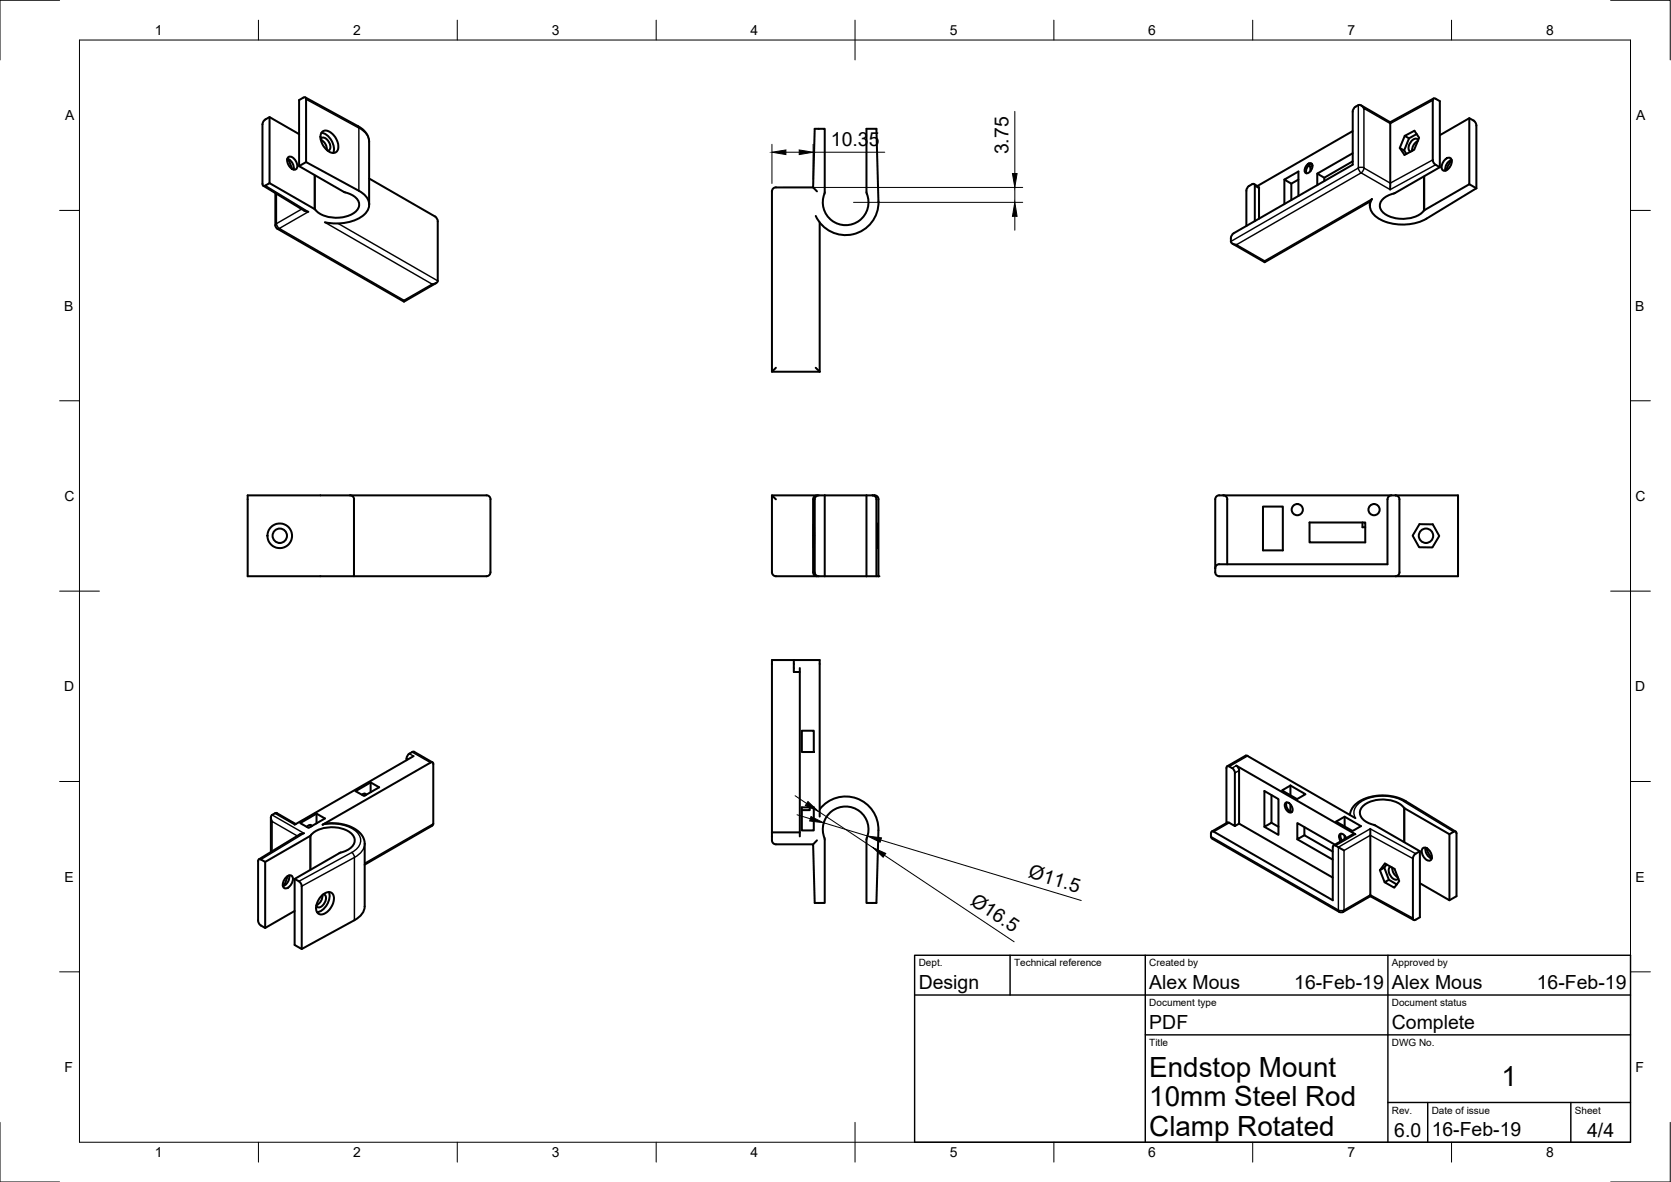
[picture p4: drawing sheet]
<svg xmlns="http://www.w3.org/2000/svg" width="420mm" height="297mm" viewBox="0 0 420 297" stroke-linecap="round" stroke-linejoin="round" font-family="sans-serif">
<!-- layer: Visible -->
<g fill="none" stroke="#000" stroke-width=".51">
<path d="M67.8 29.4v16.6M72.3 39.9a2.6 2.6 0 0 1 1.5 2.7M72.4 39.5a1.61 1.61 0 0 1 2.2 1.4 .98 .98 0 0 1 .1 1.2 .98 .98 0 0 1-1.2 .4 2.35 2.35 0 0 1-1.1-3zM75.2 33.7l-7.4-4.3-1.5 1-.3 .8v15a.44 .44 0 0 0 .2 .5 .44 .44 0 0 0 .5-.1l1.1-.6M76.8 24.5l13.2 7.2 1.7 1.3a3.9 3.9 0 0 1 1.1 2.6v15.8M80.6 34.9a1.16 1.16 0 0 1 2 .5l.2 .4a1.26 1.26 0 0 1-.4 2.1M80.7 35.1a2.68 2.68 0 0 1 1.5 2.6M80.8 33.4a4.2 4.2 0 0 1 3 5M81 33.1a2.43 2.43 0 0 1 3.3 1.3 3 3 0 0 1 .2 3.8 2.09 2.09 0 0 1-2.6-.8 3.5 3.5 0 0 1-.9-4.3zM340.1 38.5l-8.9 5.1 1.8 1.1M340.1 32.9l-23.9 13.8M342.9 27.2a1.21 1.21 0 0 0-1.4-.8 1.9 1.9 0 0 0-1.4 1.6v13.4l-29.9 17.2"/>
<path d="M349.5 30.7v17M353.1 37.8l.5 .9M353.2 34.1l-1.2 3.1 1.1 .6M354.3 34.8l-1.1-.7 2.4-1.2 1.2 1.7-1.2 3-2.5 1.3-1.1-1.7M354.3 34.8l-1.2 3M356.2 33.7l-1.9 1.1M356.5 35.4a2.72 2.72 0 0 0-1.4 2.5M356.6 35.2a1.13 1.13 0 0 0-1.9 .4l-.4 .8a1.3 1.3 0 0 0 .4 1.7M360.5 24.8l-11 5.9-7.3-4.2M362 34l7.4-4.3 1.1 .6 .5 .5 .2 .7v15.8M369.4 29.7v16.6M66.2 46.7l10.3 6.3 1 .2"/>
<path d="M67.8 46l11.2 6.5M69.2 56.6l.2 .5 .3 .4 31.9 18.3 8-4.7M69.2 48.5v8.1M72.2 40.1l.5 .3 .2-.1M72.7 40.4l.8 2.1M77 40.7v-15.8a.43 .43 0 0 0-.2-.4 .43 .43 0 0 0-.5 0l-1.1 .7v16.5M77 40.7l-1.8 1 11.3 6.5M77 40.7l13.2 7.2M86.5 48.2a5.4 5.4 0 0 1 3.7 2.6 2.8 2.8 0 0 1-2.3 3.3 8 8 0 0 1-8.8-1.6M90.3 48a3.7 3.7 0 0 1 2.3 4.6 7.9 7.9 0 0 1-6.4 3.5h-2.3l-2.2-.2M92.8 44.9l16.6 9.5 .5 .5 .2 .7v15a1.23 1.23 0 0 1-1.5 .8M204.4 47.1l1 1"/>
<path d="M206.1 55.9v37.5M207.4 48.3a5.8 5.8 0 0 0 5.2 8.3 5.8 5.8 0 0 0 5.3-8.3M207.4 48.3v-15.9h-2.5l-.5 14.7h-9.3a.97 .97 0 0 0-1 1v45.3h12M217.9 48.3v-15.9h2.5l.5 18.2M220.9 50.6a8.3 8.3 0 0 1-6.4 8.3 8.3 8.3 0 0 1-9.4-4.6M310.2 58.6a2.01 2.01 0 0 0-.5 2.5l1.2 .4M313.4 47.9v8.9M314.8 46.3a1.9 1.9 0 0 0-1.4 1.6M314.8 46.3l.5-.1 .2 .5M315.3 46.3l1.1 .6M315.5 46.7v8.9M316.4 46.9l.2 .4v7.7"/>
<path d="M322.9 45.1v6.2M326.5 49.3v-6.2l-3.6 2 1.8 1.1v4.1M326.5 45.1l-1.8 1.1M328.7 41.4a.73 .73 0 0 1 1.3 0 1.83 1.83 0 0 1-1.6 2.1 1.34 1.34 0 0 1 .3-2.1zM329.5 41.9v1.1M329.9 41.2a1.83 1.83 0 0 0-1.4 2.4M330 41.6l-.5 .3-.5-.3M331.2 43.6v2.9M340.1 40.5l-7.1 4.2v.8M344.4 50.7v1M344.9 50l-.3 .6-26.6 15.3-8.1-4.7M362 42v-16.6l-1-.6a.43 .43 0 0 0-.5 0 .43 .43 0 0 0-.2 .4v15l.4 1 1.3 .8-11.2 6.5a5.4 5.4 0 0 0-3.7 2.5 2.8 2.8 0 0 0 2.2 3.4 8 8 0 0 0 8.9-1.6l11.2-6.5"/>
<path d="M363.4 40a.91 .91 0 0 1 1.3-.3 .91 .91 0 0 1 .3 1.3l-.6 1.2a.98 .98 0 0 1-1 .7 .98 .98 0 0 1-.9-.9l.2-.8zM365 40.2a2.6 2.6 0 0 0-1.6 2.7M365 40.4l-.8 1.1-.6 1.3M369.4 46.3l1.8 1M371.2 47.3l-12.5 7.7a12.4 12.4 0 0 1-13-.8 3.1 3.1 0 0 1-.7-4.2M101.6 75.5v.3M318 65.6v.3M195.1 92.4l-1 1M205.1 92.4l1 1M62.3 124.5h60a.97 .97 0 0 1 1 1v18.3a1 1 0 0 1-1 1h-60zM88 124.5a1.01 1.01 0 0 1 1 1v19.3M194.1 124.5l1 1"/>
<path d="M204.6 134.6v-2.9l.1 5.8M204.7 134.6h-.1v2.9M205.4 124.5a1 1 0 0 0-1 1v18.3a1.01 1.01 0 0 0 1 1M205.9 124.5a1.01 1.01 0 0 0-1 1v18.3a1 1 0 0 0 1 1M207.4 124.5h-13.3v19.3a1.01 1.01 0 0 0 1 1h12.3M207.4 124.5h10.5M207.4 124.5v20.3M217.9 124.5h2a.97 .97 0 0 1 1 1v19.3h-3M217.9 124.5v20.3M219.4 124.5a1 1 0 0 1 1 1v19.3M220.6 131.6v6.1zM307.6 124.5h-1a1.01 1.01 0 0 0-1 1v18.3a1 1 0 0 0 1 1h60v-20.3h-15.7"/>
<path d="M307.6 124.5h43.3M307.6 124.5a1.01 1.01 0 0 1 1 1v16.3M317.6 127.3h5v11h-5zM329.3 131.3h14v5h-14zM342.6 131.3v1.2h.7M349.9 124.5a1.01 1.01 0 0 0-1 1v16.3h-42.3M350.9 124.5a1.01 1.01 0 0 1 1 1v18.3a1.01 1.01 0 0 1-1 1M356.9 131.7l3.4 .1 1.6 2.9-1.7 2.9-3.4-.1-1.6-2.9zM207.4 144.8h10.5M306.6 141.8a1.01 1.01 0 0 0-1 1M199.6 165.9v3h1.5M201.1 167.9v42.3"/>
<path d="M89.4 198.8l3.8-2.2 2.1 1.3-3.8 2.1zM91.7 199.5l.2 .4M92.1 199.7a.68 .68 0 0 0-1.1 0M93.2 196.6v2.5M102.2 190.6v.4M102.9 189.4l-.5 .5-.2 .7M103.6 189l-.7 .4M103.6 189l.5-.1 4.6 2.7M104 190l-29.9 17.2M108.2 191.7l-27 15.5a9.9 9.9 0 0 1 9.8 2.7l.5 .9 .2 1.1v15.9a4.1 4.1 0 0 1-2.6 3.4l-13.2 7.3-1.8-1v-16.6M108.3 191.6h.5l.2 .4M108.9 192.1v14.9l-.1 .4-17.1 9.9"/>
<path d="M201.6 183.6h3v5.4h-3zM308.4 193l.2-.5a2.1 2.1 0 0 1 1.9 1.7M308.4 193v13.8M308.6 192.6l4.6-2.7h.3l27.3 15.7M310.5 194.3v13.3l-1.4-.8-.5-.1M311.6 193.6v13.4l-1.1 .6M311.6 193.6l-.2-.7-.5-.5 29.9 17.2h-.5l-5 2.9M319.7 199.8v7l-1.8 1v-9l3.6 2v9l-3.6-2M322.3 198.6l2.2-1.2 3.8 2.2-2.2 1.2zM324.5 197.4v2.4M66.7 216.6v16.6M68.1 205.5v8.6"/>
<path d="M69.1 204.4l-.7 .4a1.24 1.24 0 0 0 0 1.6M69.6 204.4l4.8 2.7M69.6 204.3l-.5 .1M72.7 220a2.6 2.6 0 0 1-1.6 2.7M75.5 206.8l4.1-2.3 2.1 1.2-4.1 2.4zM76.4 209.4l-1 .3-10.3 6.2M78.1 207.3l.1 .4M78.4 207.6a.76 .76 0 0 0-1.3 .2M79.6 204.5v2.4M194.1 209.2h7M201.6 202.9h3v5.8h-3zM203.6 202.9v.7h-2"/>
<path d="M205.4 211.2l-1 1M206.1 205.2v-39.3h-12v43.3M206.1 203.3a8.2 8.2 0 0 1 9.3-2.7 8.2 8.2 0 0 1 5.5 8l-.5 18.3h-2.5v-15.9a5.8 5.8 0 0 0-5.3-8.3 5.8 5.8 0 0 0-5.2 8.3v15.9h-2.5l-.5-14.7h-9.3a1.01 1.01 0 0 1-1-1v-2M304.5 209.4v1l.4 .4 31.8 18.4M304.5 209.4l.2-.4h.5l29.9 17.2v-13.3l.2-.5 .5 .1M308.6 206.7l-3.9 2.3M311.6 207l23.5 13.5M319.7 206.8l1.8 1M323.2 201.8a1.57 1.57 0 0 1 1.8 2 .85 .85 0 0 1-.9 .4 .85 .85 0 0 1-.7-.7l-.2-.4a1.27 1.27 0 0 1 0-1.3zM323.5 201.7a1.83 1.83 0 0 0 1.4 2.3M324.5 202.2v1.7M326.2 210.9l8.9 5.1"/>
<path d="M328 209.9l-1.8 1v-4.1l9.5 5.5M328 207.8v2.1l7.1 4.1M335.8 212.5l2.1 1.2M336 206.5l2.1-1.3 4.1 2.4-2.1 1.2zM337.2 209.5l-.1 1 .4 .7M338.1 205.2v2.5M338.1 210v.9M338.5 210.6l-.4-.7a.76 .76 0 0 0-1.1-.3 .76 .76 0 0 0-.2 1.1l.3 .7M339.4 204.8a5.5 5.5 0 0 1 4.5-4.3 12.4 12.4 0 0 1 9.6 .8l12.5 7.7M344.5 208.3l.1 16.9M345.4 207.3a4.1 4.1 0 0 1-3.5-3 3.5 3.5 0 0 1 3.2-3 7.6 7.6 0 0 1 8.1 1.8l11.2 6.5 1.1-.6a.44 .44 0 0 1 .5 0 .44 .44 0 0 1 .2 .4v15.8l-1.8 1-7.4-4.2M345.5 207.3l.3 .1"/>
<path d="M345.8 207.4l11.2 6.5-1.3 .8-.4 1.1v14.9a.43 .43 0 0 0 .2 .5 .43 .43 0 0 0 .5-.1l1-.6v-16.6M347 218.7l1.2-1.7 2.4 1.4 1.2 3-1.2 1.7-2.5-1.4 1.1-.6 2 1.2M347 218.7l1.1 3M348.1 218l-1.1 .7M348.1 218l1.1 3.1M348.7 217.2l-.6 .8M349.7 217.8a1.59 1.59 0 0 0 0 2.5l.3 .3a1.02 1.02 0 0 0 1.6 .2M350.1 218a2.73 2.73 0 0 0 1.4 2.5M357.7 213.2a1.61 1.61 0 0 1 2.2 1.3 .98 .98 0 0 1 .1 1.3 .98 .98 0 0 1-1.2 .3 2.35 2.35 0 0 1-1.1-2.9zM358.4 213a2.6 2.6 0 0 0 1.6 2.8M358.6 213.1l.6 1.3 .8 1.2M364.4 209.6v16.6"/>
<path d="M71.6 222.1l-.5 .4M72 220.4a.91 .91 0 0 1 1.3-.3 .91 .91 0 0 1 .3 1.2l-.6 1.2a.98 .98 0 0 1-1 .8 .98 .98 0 0 1-.9-1l.2-.8zM72.3 220.1l-.7 2 .3 .2M74.1 220.9l11.3-6.5a5.3 5.3 0 0 0 3.7-2.6 2.8 2.8 0 0 0-2.3-3.3 8 8 0 0 0-8.9 1.6l-11.2 6.5-1.1-.6a.43 .43 0 0 0-.5-.1 .43 .43 0 0 0-.2 .5v15l.3 .7 1.5 1.1 7.4-4.3M74.1 220.9l1.3 .8 .5 1v15.8M80.8 225.2a2 2 0 0 1 2.8-.6 4 4 0 0 1-2.5 5.2 1.42 1.42 0 0 1-1.6-2l.4-1.4zM81.1 224.9a2.68 2.68 0 0 1-1.5 2.6M81.3 224.7a1.26 1.26 0 0 1 .4 2.1l-.3 .4a1.16 1.16 0 0 1-1.9 .5M82.7 224.2a4.2 4.2 0 0 1-3 5M337.7 229.2l-.5 .1-.5-.1M344.6 225.2l-6.9 4M344.6 225.2l10.9 6"/>
<circle cx="70.3" cy="134.6" r="3.1"/>
<circle cx="70.3" cy="134.6" r="1.81"/>
<circle cx="326.2" cy="128.1" r="1.41"/>
<circle cx="345.5" cy="128.1" r="1.41"/>
<circle cx="358.6" cy="134.6" r="1.81"/>
</g>
<circle cx="220.9" cy="144.8" r=".25" fill="#000"/>
<!-- layer: Visible Narrow -->
<g fill="none" stroke="#000" stroke-width=".36">
<path d="M77 24.9l13.2 7.3v15.7M90 31.7l.2 .5M90.3 32.2l1.2 .8a3.6 3.6 0 0 1 1.3 2.6M341.5 26.4v15.8l-32 18.5M360.3 25.2l-10.7 5.9-6.7-3.9v15l6.7 3.8 10.7-5.8M66.7 46.6l10.8 6.6-7.3 4.2 31.4 18.1 7-4.1-26.9-15.5M69.5 48.7v7.5M69.5 56.2l.2 .7 .5 .5-.5 .1M69.5 56.2l-.3 .4M75.9 52.5l-6.4 3.7M79 43.9v8.6M79.2 44.1v8.6"/>
<path d="M85 56.2l25.1 14.4M315.5 46.7l1.1 .6M341.5 42.2l.8-.2 .7 .2-.2 .7-.5 .5-.5-.5zM358 44.4v8.6M358.2 44.2v8.6M361 41.4l-11.5 6.3-7.3-4.3-31.3 18.1 7.1 4.1 26.9-15.6M102.2 190.6l.4 .2M102.9 189.4l1.1 .6M103.6 189l4.6 2.7M310.9 192.4l-1.1 .6M311.6 193.6l-1.1 .7M313.7 190l-4.6 2.6"/>
<path d="M68.4 204.8l8 4.6-10.8 6.6M69.1 204.4l5 2.8M74.7 210.1l-6.3-3.7v7.5M77.9 210.1v8.6M78.1 209.9v8.6M81.1 207.2a10.3 10.3 0 0 1 8.6 1.8 2.85 2.85 0 0 1-.5 4.8l-.8 .4M88.4 214.2l-13.2 7.3M88.4 214.2l.5 .6 .2 .7M89.1 215.5v15.8M89.1 215.5l-13.2 7.2M91.7 212a4.1 4.1 0 0 1-2.6 3.5M108.9 207l-17.2 9.9"/>
<path d="M304.5 210.2l32 18.5M309.1 206.8l-3.9 2.2M340.8 209.6l-5 2.9M352.9 201.4l12.6 7.6M353 203v8.6M353.2 203.1v8.6M353.5 201.3l-.6 .1a10.9 10.9 0 0 0-11.3 .6 2.75 2.75 0 0 0-.8 3.6M355.3 215.8l-10.7-5.9-6.7 3.8v15M356 214.5l-11.5-6.2-8 4.6v15.8M336.5 228.7l.2 .5M336.5 228.7l.7 .2 .7-.2M337.9 228.7l6.7-3.8 10.7 5.8"/>
<path d="M337.9 228.7l-.2 .5"/>
</g>
<!-- layer: Border -->
<g fill="none" stroke="#000" stroke-width=".25">
<path d="M15 .1h-15v15M20 10.1h390v276.9h-390zM65 5.1v5M115 5.1v5M165 5.1v5M215 5.1v10M265 5.1v5M315 5.1v5M365 5.1v5M405 .1h15v15M15 52.9h5M410 52.9h5"/>
<path d="M15 100.7h5M410 100.7h5M15 148.6h10M405 148.6h10M15 196.4h5M410 196.4h5M15 244.2h5M410 244.2h5M0 282.1v14.9h15M65 287v5M115 287v5M165 287v5"/>
<path d="M215 282.1v9.9M265 287v5M315 287v5M365 287v5M420 282.1v14.9h-15"/>
</g>
<!-- layer: TitleBlock -->
<path d="M230 240.1h180v46.9h-180zM230 250h180M254 240.1v9.9M288 240.1v46.9M349 240.1v46.9M288 260.1h122M349 277.1h61M359 277.1v9.9M395 277.1v9.9" fill="none" stroke="#000" stroke-width=".36"/>
<!-- layer: Dimensions -->
<g fill="none" stroke="#000" stroke-width=".25">
<path d="M194.1 36.3v9.8M197.6 38.3h3.4M204.4 36.3v8.8M204.4 38.3h18.1M255.2 28v15.6M197.1 47.1h60.1M214.6 50.8h42.6M255.2 47.1v3.7M255.2 54.4v3.5M199.9 200l2.9 1.9M200.4 204.8l3.4 1M205.7 203.9l13.8 9.1"/>
<path d="M207.1 206.8l11 3.3M221.5 211.1l50.4 15.2M222.4 214.9l32.6 21.8"/>
</g>
<path d="M194.1 38.3l3.5-.6v1.1zM201 37.7l3.4 .6-3.4 .5zM255.2 50.8l.5 3.6h-1.1zM254.6 43.6h1.1l-.5 3.5zM203.2 201.4l2.5 2.5-3.2-1.5zM203.9 205.2l3.2 1.6-3.5-.5zM218.1 210.1l3.5 .5-.3 1.1zM219.5 213l3.2 1.5-.6 .9z" fill="#000" stroke="#000" stroke-width=".25"/>
<g font-size="7">
<text x="289" y="270.6">Endstop Mount</text>
<text x="377.5" y="273">1</text>
<text x="289" y="278.1">10mm Steel Rod</text>
<text x="289" y="285.5">Clamp Rotated</text>
</g>
<g font-size="4.9">
<text x="208.9" y="36.7">10.35</text>
<text x="253.6" y="38.8" transform="rotate(-90 253.6 38.8)">3.75</text>
<text x="258.3" y="220.5" transform="rotate(17 258.3 220.5)">Ø11.5</text>
<text x="243.7" y="227.2" transform="rotate(34 243.7 227.2)">Ø16.5</text>
<text x="231" y="248.5">Design</text>
<text x="289" y="248.5">Alex Mous</text>
<text x="325.4" y="248.5">16-Feb-19</text>
<text x="350" y="248.5">Alex Mous</text>
<text x="386.4" y="248.5">16-Feb-19</text>
<text x="289" y="258.6">PDF</text>
<text x="350" y="258.6">Complete</text>
<text x="350.6" y="285.7">6.0</text>
<text x="360" y="285.5">16-Feb-19</text>
<text x="399.1" y="285.7">4/4</text>
</g>
<g font-size="3.5">
<text x="39" y="8.8">1</text>
<text x="88.8" y="8.8">2</text>
<text x="138.8" y="8.8">3</text>
<text x="188.7" y="8.8">4</text>
<text x="238.8" y="8.8">5</text>
<text x="288.7" y="8.8">6</text>
<text x="338.8" y="8.8">7</text>
<text x="388.8" y="8.8">8</text>
<text x="16.4" y="30.2">A</text>
<text x="411.4" y="30.2">A</text>
<text x="16.2" y="78">B</text>
<text x="411.2" y="78">B</text>
<text x="16.2" y="125.9">C</text>
<text x="411.2" y="125.9">C</text>
<text x="16.2" y="173.7">D</text>
<text x="411.2" y="173.7">D</text>
<text x="16.2" y="221.6">E</text>
<text x="411.2" y="221.6">E</text>
<text x="16.2" y="269.4">F</text>
<text x="411.2" y="269.4">F</text>
<text x="39" y="290.8">1</text>
<text x="88.8" y="290.8">2</text>
<text x="138.8" y="290.8">3</text>
<text x="188.7" y="290.8">4</text>
<text x="238.8" y="290.8">5</text>
<text x="288.7" y="290.8">6</text>
<text x="338.8" y="290.8">7</text>
<text x="388.8" y="290.8">8</text>
</g>
<g font-size="2.5">
<text x="231" y="242.9">Dept.</text>
<text x="255" y="242.9">Technical reference</text>
<text x="289" y="242.9">Created by</text>
<text x="350" y="242.9">Approved by</text>
<text x="289" y="252.8">Document type</text>
<text x="350" y="252.8">Document status</text>
<text x="289" y="262.9">Title</text>
<text x="350" y="262.9">DWG No.</text>
<text x="350" y="279.9">Rev.</text>
<text x="360" y="279.9">Date of issue</text>
<text x="396" y="279.9">Sheet</text>
</g>
</svg>
